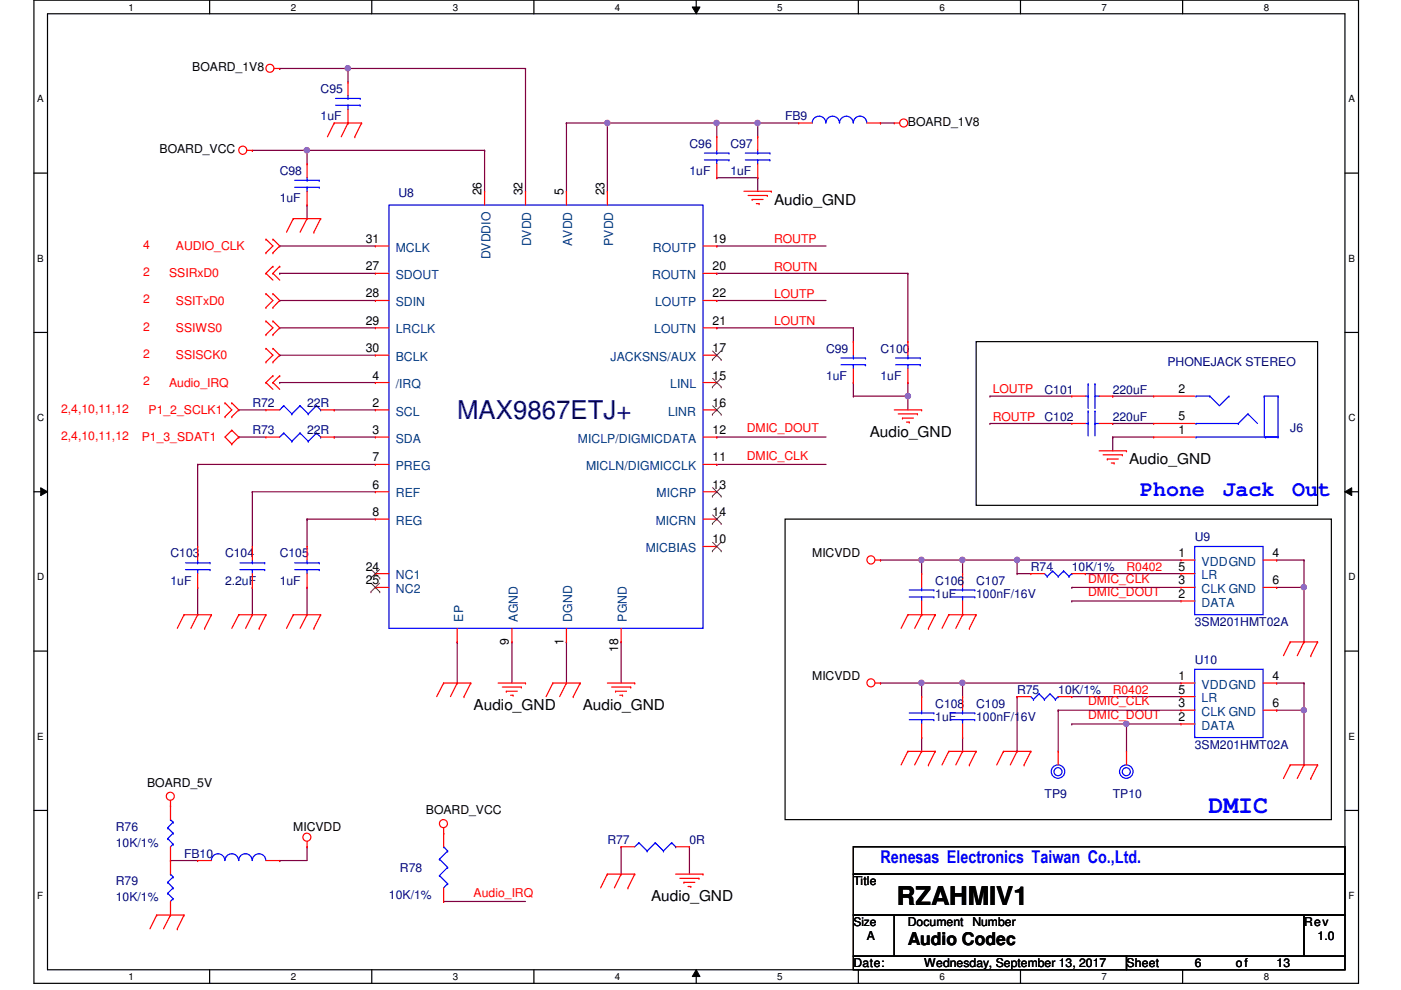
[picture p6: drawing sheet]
<svg xmlns="http://www.w3.org/2000/svg" width="297mm" height="210mm" viewBox="0 0 297 210" stroke-linecap="round" stroke-linejoin="round" font-family="sans-serif">
<path d="M7.2 0h280.8v208.5h-280.8zM10.1 2.9h275.1v202.7h-275.1z" fill="none" stroke="#000" stroke-width=".25"/>
<g fill="#fff">
<path d="M27.3 .3h1.1v2.4h-1.1z"/>
<path d="M27.3 205.9h1.1v2.3h-1.1z"/>
</g>
<path d="M44.4 0v2.9M44.4 205.6v2.9" fill="none" stroke="#000" stroke-width=".25"/>
<g fill="#fff">
<path d="M61.6 .3h1.2v2.4h-1.2z"/>
<path d="M61.6 205.9h1.2v2.3h-1.2z"/>
</g>
<path d="M78.8 0v2.9M78.8 205.6v2.9" fill="none" stroke="#000" stroke-width=".25"/>
<g fill="#fff">
<path d="M96 .3h1.2v2.4h-1.2z"/>
<path d="M96 205.9h1.2v2.3h-1.2z"/>
</g>
<path d="M113.2 0v2.9M113.2 205.6v2.9" fill="none" stroke="#000" stroke-width=".25"/>
<g fill="#fff">
<path d="M130.4 .3h1.1v2.4h-1.1z"/>
<path d="M130.4 205.9h1.1v2.3h-1.1z"/>
</g>
<path d="M147.6 0v2.9M147.6 205.6v2.9" fill="none" stroke="#000" stroke-width=".25"/>
<path d="M146.8 1.5h1.6l-.8 1.4zM147.6 205.6l.8 1.5h-1.6z" fill="#000"/>
<path d="M146.8 1.5h1.6l-.8 1.4zM147.6 205.6l.8 1.5h-1.6z" fill="none" stroke="#000" stroke-width=".21"/>
<g fill="#fff">
<path d="M164.8 .3h1.1v2.4h-1.1z"/>
<path d="M164.8 205.9h1.1v2.3h-1.1z"/>
</g>
<path d="M182 0v2.9M182 205.6v2.9" fill="none" stroke="#000" stroke-width=".25"/>
<g fill="#fff">
<path d="M199.2 .3h1.1v2.4h-1.1z"/>
<path d="M199.2 205.9h1.1v2.3h-1.1z"/>
</g>
<path d="M216.4 0v2.9M216.4 205.6v2.9" fill="none" stroke="#000" stroke-width=".25"/>
<g fill="#fff">
<path d="M233.5 .3h1.2v2.4h-1.2z"/>
<path d="M233.5 205.9h1.2v2.3h-1.2z"/>
</g>
<path d="M250.7 0v2.9M250.7 205.6v2.9" fill="none" stroke="#000" stroke-width=".25"/>
<g fill="#fff">
<path d="M267.9 .3h1.2v2.4h-1.2z"/>
<path d="M267.9 205.9h1.2v2.3h-1.2z"/>
<path d="M7.9 19.8h1.4v2.3h-1.4z"/>
<path d="M285.9 19.8h1.3v2.3h-1.3z"/>
<path d="M7.9 53.6h1.4v2.3h-1.4z"/>
<path d="M285.9 53.6h1.3v2.3h-1.3z"/>
</g>
<path d="M7.2 36.7h2.9M285.2 36.7h2.8" fill="none" stroke="#000" stroke-width=".25"/>
<g fill="#fff">
<path d="M7.9 87.4h1.5v2.3h-1.5z"/>
<path d="M285.9 87.4h1.5v2.3h-1.5z"/>
</g>
<path d="M7.2 70.5h2.9M285.2 70.5h2.8" fill="none" stroke="#000" stroke-width=".25"/>
<g fill="#fff">
<path d="M7.9 121.2h1.5v2.3h-1.5z"/>
<path d="M285.9 121.2h1.5v2.3h-1.5z"/>
</g>
<path d="M7.2 104.3h2.9M285.2 104.3h2.8" fill="none" stroke="#000" stroke-width=".25"/>
<path d="M8.6 103.4l1.5 .9-1.5 .8zM285.2 104.3l1.4-.9v1.7z" fill="#000"/>
<path d="M8.6 103.4l1.5 .9-1.5 .8zM285.2 104.3l1.4-.9v1.7z" fill="none" stroke="#000" stroke-width=".21"/>
<g fill="#fff">
<path d="M7.9 154.9h1.4v2.4h-1.4z"/>
<path d="M285.9 154.9h1.3v2.4h-1.3z"/>
</g>
<path d="M7.2 138h2.9M285.2 138h2.8" fill="none" stroke="#000" stroke-width=".25"/>
<g fill="#fff">
<path d="M7.9 188.7h1.2v2.4h-1.2z"/>
<path d="M285.9 188.7h1.2v2.4h-1.2z"/>
</g>
<path d="M207 72.4h72.4v34.7h-72.4zM166.5 110.1h115.8v63.7h-115.8zM7.2 171.8h2.9M285.2 171.8h2.8" fill="none" stroke="#000" stroke-width=".25"/>
<path d="M65.1 31.9h.1M65.1 31.9v2.9M65.1 31.9h37.6M102.7 31.9h.1M65.1 43.5h.1M65.1 43.5v2.9" fill="none" stroke="#800040" stroke-width=".25"/>
<circle cx="65" cy="31.9" r=".56" fill="#f0f"/>
<circle cx="65" cy="31.9" r=".56" fill="none" stroke="#f0f" stroke-width=".25"/>
<path d="M152 26.1h.1M152 26.1h17.3M160.7 26.1h.1M160.7 26.1v2.9" fill="none" stroke="#800040" stroke-width=".25"/>
<circle cx="160.6" cy="26.1" r=".56" fill="#f0f"/>
<circle cx="160.6" cy="26.1" r=".56" fill="none" stroke="#f0f" stroke-width=".25"/>
<g fill="none" stroke="#800040" stroke-width=".25">
<path d="M120.1 26.1h.1M120.1 26.1v14.5M120.1 26.1h31.9M128.8 26.1h.1M128.8 26.1v14.5M152 26.1h.1M152 26.1v2.9M59.3 52.2h.1M59.3 58h.1M59.3 52.2h20.3M59.3 58h20.3M59.3 63.7h.1"/>
<path d="M59.3 69.5h.1M59.3 75.3h.1M59.3 63.7h20.3M59.3 69.5h20.3M59.3 75.3h20.3M41.9 98.5h.1M41.9 98.5v17.4M41.9 98.5h37.7M50.6 92.7h.1M50.6 86.9h.1M50.6 92.7h5.8M50.6 86.9h5.8"/>
<path d="M59.3 81.1h.1M59.3 81.1h20.3M70.9 86.9h.1M70.9 92.7h.1M70.9 92.7h8.7M70.9 86.9h8.7M53.5 104.3h.1M53.5 104.3v11.6M53.5 104.3h26.1M65.1 110.1h.1M65.1 110.1h14.5M65.1 110.1v5.8"/>
<path d="M41.9 124.5h.1M41.9 124.5v5.8M53.5 124.5h.1M53.5 124.5v5.8M65.1 124.5h.1M65.1 124.5v5.8M94.1 191.1h.1M94.1 191.1h17.3"/>
</g>
<circle cx="151.9" cy="26.1" r=".56" fill="#f0f"/>
<circle cx="151.9" cy="26.1" r=".56" fill="none" stroke="#f0f" stroke-width=".25"/>
<circle cx="128.8" cy="26.1" r=".56" fill="#f0f"/>
<circle cx="128.8" cy="26.1" r=".56" fill="none" stroke="#f0f" stroke-width=".25"/>
<path d="M73.8 14.5h.1M73.8 14.5h37.6M53.5 31.9h.1M53.5 31.9h11.6M102.7 31.9h.1M102.7 31.9v8.7M152 37.7h.1M152 37.7h8.7M160.7 37.7h.1M160.7 37.7v2.9M186.7 26.1h.1M186.7 26.1h2.9" fill="none" stroke="#800040" stroke-width=".25"/>
<circle cx="73.7" cy="14.5" r=".56" fill="#f0f"/>
<circle cx="73.7" cy="14.5" r=".56" fill="none" stroke="#f0f" stroke-width=".25"/>
<path d="M73.8 14.5h.1M73.8 14.5v2.9M111.4 14.5h.1M111.4 14.5v26.1M195.4 118.7h.1M195.4 118.7h8.7" fill="none" stroke="#800040" stroke-width=".25"/>
<circle cx="195.4" cy="118.7" r=".56" fill="#f0f"/>
<circle cx="195.4" cy="118.7" r=".56" fill="none" stroke="#f0f" stroke-width=".25"/>
<path d="M204.1 118.7h.1M204.1 118.7h11.5M215.6 118.7h.1M215.6 118.7v2.9M215.6 147.7h.1M215.6 147.7v11.6M238.8 153.5h.1M238.8 153.5v5.8" fill="none" stroke="#800040" stroke-width=".25"/>
<circle cx="238.8" cy="153.5" r=".56" fill="#f0f"/>
<circle cx="238.8" cy="153.5" r=".56" fill="none" stroke="#f0f" stroke-width=".25"/>
<g fill="none" stroke="#800040" stroke-width=".25">
<path d="M186.7 144.8h.1M186.7 144.8h17.4M195.4 144.8h.1M195.4 144.8v2.9M224.4 150.6h.1M224.4 150.6v8.7M224.4 150.6h26M227.2 147.7h.1M227.2 153.5h.1M227.2 147.7h23.2M227.2 153.5h11.6M276.5 144.8h.1"/>
<path d="M276.5 144.8v5.8"/>
</g>
<circle cx="195.4" cy="144.8" r=".56" fill="#f0f"/>
<circle cx="195.4" cy="144.8" r=".56" fill="none" stroke="#f0f" stroke-width=".25"/>
<path d="M204.1 144.8h.1M204.1 156.4h.1M204.1 144.8v2.9M204.1 156.4v2.9M204.1 144.8h46.3" fill="none" stroke="#800040" stroke-width=".25"/>
<circle cx="204" cy="144.8" r=".56" fill="#f0f"/>
<circle cx="204" cy="144.8" r=".56" fill="none" stroke="#f0f" stroke-width=".25"/>
<path d="M227.2 127.4h.1M227.2 127.4h23.2M276.5 124.5h.1M276.5 124.5v11.6M238.8 153.5h.1M238.8 153.5h11.6" fill="none" stroke="#800040" stroke-width=".25"/>
<circle cx="276.4" cy="124.5" r=".56" fill="#f0f"/>
<circle cx="276.4" cy="124.5" r=".56" fill="none" stroke="#f0f" stroke-width=".25"/>
<path d="M195.4 118.7h.1M195.4 118.7v2.9M204.1 118.7h.1M204.1 118.7v2.9M215.6 121.6h.1M215.6 121.6h3M227.2 124.5h.1M227.2 124.5h23.2" fill="none" stroke="#800040" stroke-width=".25"/>
<circle cx="204" cy="118.7" r=".56" fill="#f0f"/>
<circle cx="204" cy="118.7" r=".56" fill="none" stroke="#f0f" stroke-width=".25"/>
<path d="M215.6 118.7h.1M215.6 118.7h34.8" fill="none" stroke="#800040" stroke-width=".25"/>
<circle cx="215.6" cy="118.7" r=".56" fill="#f0f"/>
<circle cx="215.6" cy="118.7" r=".56" fill="none" stroke="#f0f" stroke-width=".25"/>
<path d="M270.7 118.7h.1M270.7 118.7h5.8M276.5 118.7h.1M276.5 118.7v5.8h-5.8M230.1 121.6h.1M230.1 121.6h20.3M270.7 124.5h.1M270.7 150.6h.1M270.7 150.6h5.8M276.5 150.6h.1M276.5 150.6v11.6" fill="none" stroke="#800040" stroke-width=".25"/>
<circle cx="276.4" cy="150.6" r=".56" fill="#f0f"/>
<circle cx="276.4" cy="150.6" r=".56" fill="none" stroke="#f0f" stroke-width=".25"/>
<g fill="none" stroke="#800040" stroke-width=".25">
<path d="M152 52.2h.1M152 58h.1M152 52.2h23.1M152 58h40.5M192.5 58h.1M192.5 58v14.4M152 63.7h.1M152 69.5h.1M152 63.7h23.1M152 69.5h28.9M180.9 69.5h.1M180.9 69.5v2.9"/>
<path d="M180.9 81.1h.1M180.9 84h.1M180.9 84h11.6M180.9 81.1v2.9M192.5 84h.1M192.5 84v2.9M235.9 84h.1M235.9 89.8h.1M235.9 84h8.7M235.9 89.8h8.7M96.9 136.1h.1M96.9 136.1v8.7"/>
<path d="M108.5 136.1h.1M108.5 136.1v8.7M120.1 136.1h.1M120.1 136.1v8.7M131.7 136.1h.1M131.7 136.1v8.7M270.7 144.8h.1M270.7 144.8h5.8M65.1 179.5h.1M65.1 179.5v3h-5.8M36.1 182.5h.1M36.1 182.5h5.8"/>
<path d="M59.3 182.5h.1"/>
</g>
<circle cx="192.5" cy="84" r=".56" fill="#f0f"/>
<circle cx="192.5" cy="84" r=".56" fill="none" stroke="#f0f" stroke-width=".25"/>
<g fill="none" stroke="#800040" stroke-width=".25">
<path d="M59.3 14.5h.1M59.3 14.5h14.5M152 92.7h.1M152 98.5h.1M152 92.7h23.1M152 98.5h23.1M192.5 81.1h.1M192.5 81.1v2.9M209.9 84h.1M209.9 89.8h.1M209.9 84h17.3M209.9 89.8h17.3"/>
<path d="M235.9 92.7h.1M235.9 92.7h8.7M235.9 92.7v2.9M186.7 118.7h.1M186.7 118.7h8.7M195.4 156.4h.1M195.4 156.4v2.9M131.7 179.5h.1M131.7 179.5v5.8M146.2 179.5h.1M146.2 179.5v5.8"/>
</g>
<g fill="none" stroke="#f00" stroke-width=".25">
<path d="M58.1 14.5h1.2M59.3 14.5h.1M73.8 17.4h.1M73.8 17.4v2.9M52.4 31.9h1.1M53.5 31.9h.1M65.1 34.8h.1M65.1 34.8v2.9M70.9 26.1h.1M70.9 26.1l-1.5 2.9M70.9 26.1h5.8M73.8 26.1h.1"/>
<path d="M73.8 26.1l-1.5 2.9M73.8 23.2v2.9M75.2 29h.1M76.7 26.1h.1M76.7 26.1l-1.5 2.9M152 29h.1M152 37.7h.1M152 29v2.9M152 34.8v2.9M160.7 29h.1M160.7 37.7h.1M160.7 29v2.9"/>
<path d="M160.7 34.8v2.9M169.3 26.1h.1M169.3 26.1h2.9M183.8 26.1h2.9M186.7 26.1h.1M189.6 26.1h.1M189.6 26.1h1.2M56.4 53.6h.1M56.4 50.7h.1M56.4 58h.1M56.4 50.7l1.5 1.5-1.5 1.4M56.4 58l1.5 1.4"/>
<path d="M57.9 50.7h.1M57.9 53.6h.1M57.9 58h.1M57.9 56.5h.1M57.9 50.7l1.4 1.5-1.4 1.4M57.9 58l1.4 1.4M57.9 56.5l-1.5 1.5M59.3 56.5h.1M59.3 56.5l-1.4 1.5M62.2 46.4h.1M62.2 46.4l-1.5 2.8M62.2 46.4h5.8"/>
<path d="M65.1 46.4h.1M65.1 43.5h.1M65.1 46.4l-1.5 2.8M65.1 40.6v2.9M66.5 49.2h.1M68 46.4h.1M68 46.4l-1.5 2.8M79.6 58h.1M79.6 52.2h.1M79.6 52.2h2.9M79.6 58h2.9M102.7 40.6h.1"/>
<path d="M102.7 40.6v2.9M111.4 40.6h.1M111.4 40.6v2.9M120.1 40.6h.1M120.1 40.6v2.9M128.8 40.6h.1M128.8 40.6v2.9M149.1 52.2h2.9M149.1 58h2.9M152 52.2h.1M152 58h.1M157.7 40.6h5.8"/>
<path d="M158.6 41.4h4.1M159.5 42.3h.1M159.5 42.3h2.3M160.4 43.2h.5M160.9 43.2h.1M162.7 41.4h.1M163.5 40.6h.1M56.4 65.2h.1M56.4 62.3h.1M56.4 71h.1M56.4 68.1h.1M56.4 76.8h.1"/>
<path d="M56.4 73.9h.1M56.4 62.3l1.5 1.4-1.5 1.5M56.4 68.1l1.5 1.4-1.5 1.5M56.4 73.9l1.5 1.4-1.5 1.5M57.9 62.3h.1M57.9 65.2h.1M57.9 68.1h.1M57.9 71h.1M57.9 73.9h.1M57.9 76.8h.1M57.9 79.7h.1M57.9 62.3l1.4 1.4-1.4 1.5"/>
<path d="M57.9 68.1l1.4 1.4-1.4 1.5M57.9 73.9l1.4 1.4-1.4 1.5M57.9 79.7l-1.5 1.4M59.3 79.7h.1M59.3 79.7l-1.4 1.4M79.6 63.7h.1M79.6 69.5h.1M79.6 75.3h.1M79.6 75.3h2.9M79.6 69.5h2.9M79.6 63.7h2.9M149.1 75.3h2.9"/>
<path d="M149.1 69.5h2.9M149.1 63.7h2.9M152 75.3h.1M152 69.5h.1M152 63.7h.1M180.9 72.4h.1M180.9 72.4v2.9M180.9 78.2v2.9M192.5 72.4h.1M192.5 72.4v2.9M192.5 78.2v2.9M47.7 88.3h.1"/>
<path d="M47.7 85.4h.1M47.7 85.4l1.4 1.5-1.4 1.4M49.1 85.4h.1M49.1 88.3h.1M49.1 91.2h.1M49.1 94.1h.1M49.1 85.4l1.5 1.5-1.5 1.4M49.1 91.2l-1.4 1.5 1.4 1.4M49.1 91.2l1.5 1.5M50.6 92.7h.1M50.6 92.7l-1.5 1.4M56.4 81.1h.1"/>
<path d="M56.4 86.9h.1M56.4 92.7h.1M56.4 86.9h2.9M56.4 81.1l1.5 1.4M56.4 92.7h2.9M57.9 81.1h.1M57.9 81.1l1.4 1.4M68 86.9h2.9M68 92.7h2.9M70.9 86.9h.1M70.9 92.7h.1M79.6 86.9h.1"/>
<path d="M79.6 92.7h.1M79.6 81.1h.1M79.6 98.5h.1M79.6 86.9h2.9M79.6 92.7h2.9M79.6 81.1h2.9M79.6 98.5h2.9M149.1 86.9h2.9M149.1 92.7h2.9M149.1 81.1h2.9M149.1 98.5h2.9M152 98.5h.1"/>
<path d="M152 92.7h.1M152 81.1h.1M152 86.9h.1M180.9 81.1h.1M189.6 86.9h5.8M190.5 87.8h4M191.3 88.6h.1M191.3 88.6h2.4M192.2 89.5h.6M192.5 81.1h.1M192.8 89.5h.1M194.5 87.8h.1"/>
<path d="M195.4 86.9h.1M227.2 89.8h.1M227.2 84h.1M227.2 89.8h2.9M227.2 84h2.9M233 95.6h5.8M233 89.8h2.9M233 84h2.9M233.9 96.4h4.1M234.8 97.3h.1M234.8 97.3h2.3M235.6 98.2h.6"/>
<path d="M235.9 89.8h.1M235.9 84h.1M236.2 98.2h.1M238 96.4h.1M238.8 95.6h.1M244.6 89.8h.1M244.6 84h.1M244.6 92.7h.1M244.6 92.7h8.7M244.6 89.8h8.7M244.6 84h8.7M41.9 115.9h.1"/>
<path d="M41.9 115.9v2.8M53.5 115.9h.1M53.5 115.9v2.8M65.1 115.9h.1M65.1 115.9v2.8M79.6 104.3h.1M79.6 110.1h.1M79.6 104.3h2.9M79.6 110.1h2.9M149.1 104.3h2.9M149.1 110.1h2.9M149.1 115.9h2.9"/>
<path d="M152 115.9h.1M152 104.3h.1M152 110.1h.1M185.5 118.7h1.2M186.7 118.7h.1M250.4 118.7h.1M250.4 118.7h2.9M267.8 118.7h2.9M270.7 118.7h.1M39 130.3h.1M39 130.3l-1.4 2.9M39 130.3h5.8"/>
<path d="M41.9 130.3h.1M41.9 124.5h.1M41.9 130.3l-1.4 2.9M41.9 121.6v2.9M43.4 133.2h.1M44.8 130.3h.1M44.8 130.3l-1.4 2.9M50.6 130.3h.1M50.6 130.3h5.8M50.6 130.3l-1.5 2.9M53.5 130.3h.1M53.5 124.5h.1"/>
<path d="M53.5 130.3l-1.4 2.9M53.5 121.6v2.9M54.9 133.2h.1M56.4 130.3h.1M56.4 130.3l-1.5 2.9M62.2 130.3h.1M62.2 130.3h5.8M62.2 130.3l-1.5 2.9M65.1 130.3h.1M65.1 124.5h.1M65.1 130.3l-1.5 2.9M65.1 121.6v2.9"/>
<path d="M66.5 133.2h.1M68 130.3h.1M68 130.3l-1.5 2.9M79.6 121.6h.1M79.6 124.5h.1M79.6 121.6h2.9M79.6 124.5h2.9M96.9 136.1h.1M96.9 133.2v2.9M108.5 136.1h.1M108.5 133.2v2.9M120.1 136.1h.1"/>
<path d="M120.1 133.2v2.9M131.7 136.1h.1M131.7 133.2v2.9M192.5 130.3h.1M192.5 130.3h5.8M192.5 130.3l-1.5 2.9M195.4 130.3h.1M195.4 121.6h.1M195.4 130.3l-1.5 2.9M195.4 121.6v2.9M195.4 127.4v2.9M196.8 133.2h.1"/>
<path d="M198.3 130.3h.1M198.3 130.3l-1.5 2.9M201.2 130.3h.1M201.2 130.3h5.8M201.2 130.3l-1.5 2.9M204.1 130.3h.1M204.1 121.6h.1M204.1 130.3l-1.5 2.9M204.1 121.6v2.9M204.1 127.4v2.9M205.5 133.2h.1M207 130.3h.1"/>
<path d="M207 130.3l-1.5 2.9M218.6 121.6h.1M218.6 121.6h2.8M227.2 121.6h2.9M230.1 121.6h.1M250.4 127.4h.1M250.4 124.5h.1M250.4 121.6h.1M250.4 121.6h2.9M250.4 124.5h2.9M250.4 127.4h2.9M267.8 124.5h2.9"/>
<path d="M270.7 124.5h.1M273.6 136.1h.1M273.6 136.1l-1.5 2.9M273.6 136.1h5.8M276.5 136.1h.1M276.5 136.1l-1.5 2.9M277.9 139h.1M279.4 136.1h.1M279.4 136.1l-1.5 2.9M94.1 144.8h.1M94.1 144.8h5.7M94.1 144.8l-1.5 2.9"/>
<path d="M96.9 144.8h.1M96.9 144.8l-1.4 2.9M98.4 147.7h.1M99.8 144.8h.1M99.8 144.8l-1.4 2.9M105.6 144.8h5.8M106.5 145.7h4M107.4 146.6h.1M107.4 146.6h2.3M108.2 147.4h.6M108.8 147.4h.1M110.5 145.7h.1"/>
<path d="M111.4 144.8h.1M117.2 144.8h.1M117.2 144.8h5.8M117.2 144.8l-1.4 2.9M120.1 144.8h.1M120.1 144.8l-1.4 2.9M121.5 147.7h.1M123 144.8h.1M123 144.8l-1.5 2.9M128.8 144.8h5.8M129.7 145.7h4M130.5 146.6h.1"/>
<path d="M130.5 146.6h2.3M131.4 147.4h.6M132 147.4h.1M133.7 145.7h.1M134.6 144.8h.1M185.5 144.8h1.2M186.7 144.8h.1M192.5 159.3h.1M192.5 159.3h5.8M192.5 159.3l-1.5 2.9M195.4 159.3h.1M195.4 147.7h.1"/>
<path d="M195.4 156.4h.1M195.4 159.3l-1.5 2.9M195.4 147.7v2.9M195.4 153.5v2.9M198.3 159.3h.1M198.3 159.3l-1.5 2.9M201.2 159.3h.1M201.2 159.3h5.8M201.2 159.3l-1.5 2.9M204.1 159.3h.1M204.1 147.7h.1M204.1 156.4h.1"/>
<path d="M204.1 159.3l-1.5 2.9M204.1 147.7v2.9M204.1 153.5v2.9M207 159.3h.1M207 159.3l-1.5 2.9M212.8 159.3h.1M212.8 159.3l-1.5 2.9M212.8 159.3h5.8M215.6 159.3h.1M215.6 147.7h.1M215.6 159.3l-1.4 2.9M215.6 147.7h3"/>
<path d="M218.6 159.3h.1M218.6 159.3l-1.5 2.9M224.4 159.3h.1M224.4 159.3v2.9M224.4 147.7h2.8M227.2 147.7h.1M238.8 159.3h.1M238.8 159.3v2.9M250.4 144.8h.1M250.4 153.5h.1M250.4 150.6h.1M250.4 147.7h.1"/>
<path d="M250.4 144.8h2.9M250.4 147.7h2.9M250.4 153.5h2.9M250.4 150.6h2.9M267.8 144.8h2.9M267.8 150.6h2.9M270.7 144.8h.1M270.7 150.6h.1M36.1 170.9h.1M36.1 169.7v4.1M36.1 179.5v5.8M65.1 179.5h.1"/>
<path d="M65.1 178.4v1.1M94.1 176.7h.1M94.1 175.5v4M131.7 179.5h.1M131.7 179.5h2.9M143.3 179.5h2.9M146.2 179.5h.1M196.8 162.2h.1M205.5 162.2h.1M217.1 162.2h.1M273.6 162.2h.1M273.6 162.2l-1.5 2.9"/>
<path d="M273.6 162.2h5.8M276.5 162.2h.1M276.5 162.2l-1.5 2.9M277.9 165.1h.1M279.4 162.2h.1M279.4 162.2l-1.5 2.9M33.2 194h.1M33.2 194l-1.4 2.9M33.2 194h5.8M36.1 194h.1M36.1 182.5h.1M36.1 191.1v2.9"/>
<path d="M36.1 194l-1.4 2.9M37.6 196.9h.1M39 194h.1M39 194l-1.4 2.9M41.9 182.5h.1M41.9 182.5h2.9M56.4 182.5h2.9M59.3 182.5h.1M94.1 191.1h.1M94.1 188.3v2.8M128.8 185.3h.1M128.8 185.3h5.8"/>
<path d="M128.8 185.3l-1.5 3M131.7 185.3h.1M131.7 185.3l-1.4 3M133.1 188.3h.1M134.6 185.3h.1M134.6 185.3l-1.5 3M143.3 185.3h5.8M144.1 186.2h4.1M145 187.1h.1M145 187.1h2.3M145.9 188h.6M146.5 188h.1"/>
<path d="M148.2 186.2h.1M149.1 185.3h.1"/>
<circle cx="57.2" cy="14.5" r=".85"/>
<circle cx="51.5" cy="31.8" r=".86"/>
<circle cx="191.6" cy="26.1" r=".85"/>
<circle cx="184.6" cy="118.7" r=".86"/>
<circle cx="184.6" cy="144.8" r=".85"/>
<circle cx="36.1" cy="168.8" r=".85"/>
<circle cx="65.1" cy="177.5" r=".85"/>
<circle cx="94" cy="174.6" r=".85"/>
</g>
<path d="M180.9 179.5h104.3v5.8h-104.3zM180.9 185.3h104.3v8.7h-104.3zM180.9 194h8.7v8.7h-8.7zM189.6 194h86.9v8.7h-86.9zM276.5 194h8.7v8.7h-8.7zM180.9 202.7h57.9v2.9h-57.9zM238.8 202.7h46.4v2.9h-46.4z" fill="none" stroke="#000" stroke-width=".25"/>
<g fill="none" stroke="#00f" stroke-width=".25">
<path d="M62.5 39.7h5.2M62.5 38.2h5.2M65.1 38.2h.1M65.1 39.7h.1M65.1 37.7v.5M65.1 39.7v.9M67.7 39.7h.1M67.7 38.2h.1M71.2 22.3h5.2M71.2 20.9h5.2M73.8 20.9h.1M73.8 22.3h.1"/>
<path d="M73.8 20.3v.6M73.8 22.3v.9M76.4 22.3h.1M76.4 20.9h.1M149.3 33.9h5.3M149.3 32.5h5.3M152 32.5h.1M152 33.9h.1M152 31.9v.6M152 33.9v.9M154.6 33.9h.1M154.6 32.5h.1"/>
<path d="M158 33.9h5.2M158 32.5h5.2M160.7 32.5h.1M160.7 33.9h.1M160.7 31.9v.6M160.7 33.9v.9M163.2 33.9h.1M163.2 32.5h.1M172.2 26.1a1.44 1.44 0 0 1 1.4-1.5 1.44 1.44 0 0 1 1.5 1.5M175.1 26.1a1.42 1.42 0 0 1 1.4-1.5 1.42 1.42 0 0 1 1.5 1.5 1.46 1.46 0 0 1 1.4-1.5 1.46 1.46 0 0 1 1.5 1.5 1.44 1.44 0 0 1 1.4-1.5 1.44 1.44 0 0 1 1.5 1.5M82.5 43.5h66.6v89.7h-66.6zM178.3 77.3h5.2"/>
<path d="M178.3 75.9h5.2M180.9 75.9h.1M180.9 77.3h.1M180.9 75.3v.6M180.9 77.3v.9M183.5 77.3h.1M183.5 75.9h.1M189.9 77.3h5.2M189.9 75.9h5.2M192.5 75.9h.1M192.5 77.3h.1M192.5 75.3v.6"/>
<path d="M192.5 77.3v.9M195.1 77.3h.1M195.1 75.9h.1M60.2 86h.1M60.2 91.8h.1M60.2 86l-.9 .9M60.2 86l1.7 1.8M60.2 91.8l-.9 .9M60.2 91.8l1.7 1.8M61.9 87.8h.1M61.9 93.6h.1M63.6 86h.1"/>
<path d="M63.6 91.8h.1M63.6 86l-1.7 1.8M63.6 86l1.8 1.8M63.6 91.8l-1.7 1.8M63.6 91.8l1.8 1.8M65.4 87.8h.1M65.4 93.6h.1M67.1 86h.1M67.1 91.8h.1M67.1 86l-1.7 1.8M67.1 86l.9 .9M67.1 91.8l-1.7 1.8"/>
<path d="M67.1 91.8l.9 .9M68 86.9h.1M68 92.7h.1M230.1 89.8h.6M230.1 84h.6M230.7 89.8h.1M230.7 87.2h.1M230.7 84h.1M230.7 81.4h.1M230.7 81.4v5.2M230.7 87.2v5.2M232.2 87.2h.1"/>
<path d="M232.2 89.8h.1M232.2 81.4h.1M232.2 84h.1M232.2 89.8h.8M232.2 81.4v5.2M232.2 87.2v5.2M232.2 84h.8M253.6 92.7h.1M253.6 89.8h.1M253.6 84h.1M253.6 89.8h8.9M253.6 92.7h17.4"/>
<path d="M253.6 84h2.9M256.5 84h.1M256.5 84l2 2 2.1-2M260.6 84h.1M262.5 89.8h.1M264.6 87.8h.1M264.6 87.8l2 2M264.6 87.8l-2.1 2M268.1 84h.1M268.1 84v8.7M268.1 84h2.9M268.3 92.7h.1"/>
<path d="M271 92.7h.1M271 84h.1M271 84v8.7M39.3 119.3h5.2M41.9 119.3h.1M41.9 118.7v.6M44.5 119.3h.1M50.9 119.3h5.2M53.5 119.3h.1M53.5 118.7v.6M56.1 119.3h.1M62.5 119.3h5.2"/>
<path d="M65.1 119.3h.1M65.1 118.7v.6M67.7 119.3h.1M253.3 115.9h14.5v14.4h-14.5zM39.3 120.8h5.2M41.9 120.8h.1M41.9 120.8v.8M44.5 120.8h.1M50.9 120.8h5.2M53.5 120.8h.1M53.5 120.8v.8M56.1 120.8h.1"/>
<path d="M62.5 120.8h5.2M65.1 120.8h.1M65.1 120.8v.8M67.7 120.8h.1M192.8 126.6h5.2M192.8 125.1h5.2M195.4 125.1h.1M195.4 126.6h.1M195.4 124.5v.6M195.4 126.6v.8M198 126.6h.1M198 125.1h.1"/>
<path d="M201.5 126.6h5.2M201.5 125.1h5.2M204.1 125.1h.1M204.1 126.6h.1M204.1 124.5v.6M204.1 126.6v.8M206.7 126.6h.1M206.7 125.1h.1M221.4 121.6l.6 .6M222 122.2h.1M223.2 121.1h.1M223.2 121.1l-1.2 1.1"/>
<path d="M223.2 121.1l1.2 1.1M224.4 122.2h.1M225.5 121.1h.1M225.5 121.1l-1.1 1.1M225.5 121.1l1.1 1.1M226.6 122.2h.1M227.2 121.6h.1M227.2 121.6l-.6 .6M192.8 152.6h5.2M192.8 151.2h5.2M195.4 151.2h.1M195.4 152.6h.1"/>
<path d="M195.4 150.6v.6M195.4 152.6v.9M198 152.6h.1M198 151.2h.1M201.5 152.6h5.2M201.5 151.2h5.2M204.1 151.2h.1M204.1 152.6h.1M204.1 150.6v.6M204.1 152.6v.9M206.7 152.6h.1M206.7 151.2h.1"/>
<path d="M218.6 147.7l.5 .6M219.1 148.3h.1M220.3 147.1h.1M220.3 147.1l-1.2 1.2M220.3 147.1l1.1 1.2M221.4 148.3h.1M222.6 147.1h.1M222.6 147.1l-1.2 1.2M222.6 147.1l1.2 1.2M223.8 148.3h.1M224.4 147.7h.1M224.4 147.7l-.6 .6"/>
<path d="M253.3 141.9h14.5v14.5h-14.5zM35.6 177.8h.1M35.6 175.5h.1M35.6 177.8l1.1 1.2M35.6 175.5l1.1 1.2M36.1 173.8h.1M36.1 173.8l.6 .5M36.7 179h.1M36.7 176.7h.1M36.7 174.3h.1M36.7 179l-.6 .5M36.7 176.7l-1.1 1.1"/>
<path d="M36.7 174.3l-1.1 1.2M94.1 179.5h.1M94.1 179.5l.8 .9M135.5 178.7h.1M135.5 178.7l-.9 .8M135.5 178.7l1.7 1.7M138.9 178.7h.1M138.9 178.7l-1.7 1.7M138.9 178.7l1.8 1.7M142.4 178.7h.1M142.4 178.7l-1.7 1.7M142.4 178.7l.9 .8"/>
<path d="M143.3 179.5h.1M35.6 189.4h.1M35.6 187.1h.1M35.6 189.4l1.1 1.1M35.6 187.1l1.1 1.2M36.1 185.3h.1M36.1 185.3l.6 .6M36.7 190.5h.1M36.7 188.3h.1M36.7 185.9h.1M36.7 190.5l-.6 .6M36.7 188.3l-1.1 1.1"/>
<path d="M36.7 185.9l-1.1 1.2M44.8 182.5a1.42 1.42 0 0 1 1.4-1.5 1.42 1.42 0 0 1 1.5 1.5M47.7 182.5a1.44 1.44 0 0 1 1.4-1.5 1.44 1.44 0 0 1 1.5 1.5M50.6 182.5a1.42 1.42 0 0 1 1.4-1.5 1.42 1.42 0 0 1 1.5 1.5 1.44 1.44 0 0 1 1.4-1.5 1.44 1.44 0 0 1 1.4 1.5M93.2 185.6h.1M93.2 182.2h.1M93.2 185.6l1.7 1.8M93.2 182.2l1.7 1.7M94.9 187.4h.1M94.9 183.9h.1M94.9 180.4h.1M94.9 187.4l-.8 .9"/>
<path d="M94.9 183.9l-1.7 1.7M94.9 180.4l-1.7 1.8M137.2 180.4h.1M140.7 180.4h.1"/>
<circle cx="224.3" cy="163.6" r=".85"/>
<circle cx="224.3" cy="163.6" r="1.43"/>
<circle cx="238.8" cy="163.6" r=".85"/>
<circle cx="238.8" cy="163.6" r="1.43"/>
</g>
<g fill="none" stroke="#804000" stroke-width=".21">
<path d="M151 76.2h.1M151.1 74.4l1.8 1.8M152.9 74.4l-1.9 1.8M152.9 76.2h.1M151 82h.1M151 87.8h.1M151.1 80.2l1.8 1.8M151.1 86l1.8 1.8M152.9 80.2l-1.9 1.8M152.9 86l-1.9 1.8M152.9 82h.1M152.9 87.8h.1"/>
<path d="M151 116.8h.1M151 105.2h.1M151 111h.1M151.1 115l1.8 1.8M151.1 103.4l1.8 1.8M151.1 109.2l1.8 1.8M152.9 115l-1.9 1.8M152.9 103.4l-1.9 1.8M152.9 109.2l-1.9 1.8M152.9 116.8h.1M152.9 105.2h.1M152.9 111h.1"/>
<path d="M78.7 122.6h.1M78.7 125.5h.1M78.7 120.7l1.8 1.9M78.7 123.7l1.8 1.8M80.5 120.7l-1.8 1.9M80.5 123.7l-1.8 1.8M80.5 122.6h.1M80.5 125.5h.1"/>
</g>
<circle cx="65" cy="31.9" r=".56" fill="#f0f"/>
<circle cx="65" cy="31.9" r=".56" fill="none" stroke="#f0f" stroke-width=".25"/>
<circle cx="160.6" cy="26.1" r=".56" fill="#f0f"/>
<circle cx="160.6" cy="26.1" r=".56" fill="none" stroke="#f0f" stroke-width=".25"/>
<circle cx="151.9" cy="26.1" r=".56" fill="#f0f"/>
<circle cx="151.9" cy="26.1" r=".56" fill="none" stroke="#f0f" stroke-width=".25"/>
<circle cx="128.8" cy="26.1" r=".56" fill="#f0f"/>
<circle cx="128.8" cy="26.1" r=".56" fill="none" stroke="#f0f" stroke-width=".25"/>
<circle cx="73.7" cy="14.5" r=".56" fill="#f0f"/>
<circle cx="73.7" cy="14.5" r=".56" fill="none" stroke="#f0f" stroke-width=".25"/>
<circle cx="195.4" cy="118.7" r=".56" fill="#f0f"/>
<circle cx="195.4" cy="118.7" r=".56" fill="none" stroke="#f0f" stroke-width=".25"/>
<circle cx="238.8" cy="153.5" r=".56" fill="#f0f"/>
<circle cx="238.8" cy="153.5" r=".56" fill="none" stroke="#f0f" stroke-width=".25"/>
<circle cx="195.4" cy="144.8" r=".56" fill="#f0f"/>
<circle cx="195.4" cy="144.8" r=".56" fill="none" stroke="#f0f" stroke-width=".25"/>
<circle cx="204" cy="144.8" r=".56" fill="#f0f"/>
<circle cx="204" cy="144.8" r=".56" fill="none" stroke="#f0f" stroke-width=".25"/>
<circle cx="276.4" cy="124.5" r=".56" fill="#f0f"/>
<circle cx="276.4" cy="124.5" r=".56" fill="none" stroke="#f0f" stroke-width=".25"/>
<circle cx="204" cy="118.7" r=".56" fill="#f0f"/>
<circle cx="204" cy="118.7" r=".56" fill="none" stroke="#f0f" stroke-width=".25"/>
<circle cx="215.6" cy="118.7" r=".56" fill="#f0f"/>
<circle cx="215.6" cy="118.7" r=".56" fill="none" stroke="#f0f" stroke-width=".25"/>
<circle cx="276.4" cy="150.6" r=".56" fill="#f0f"/>
<circle cx="276.4" cy="150.6" r=".56" fill="none" stroke="#f0f" stroke-width=".25"/>
<circle cx="192.5" cy="84" r=".56" fill="#f0f"/>
<circle cx="192.5" cy="84" r=".56" fill="none" stroke="#f0f" stroke-width=".25"/>
<text font-size="5.5" fill="#000080" x="96.9" y="88.9">MAX9867ETJ+</text>
<text font-size="5.5" x="190.2" y="191.9">RZAHMIV1</text>
<text font-size="5.3" fill="#00f" x="256.2" y="172.4">DMIC</text>
<g font-size="4.6" fill="#00f">
<text x="241.7" y="105.2">Phone</text>
<text x="259.2" y="105.2">Jack</text>
<text x="274" y="105.2">Out</text>
</g>
<text font-size="3.7" fill="#00f" x="186.7" y="183">Renesas Electronics Taiwan Co.,Ltd.</text>
<text font-size="3.7" x="192.5" y="200.4">Audio Codec</text>
<g font-size="3.2">
<text x="164.1" y="43.4">Audio_GND</text>
<text x="184.4" y="92.6">Audio_GND</text>
<text x="239.4" y="98.4">Audio_GND</text>
<text x="100.4" y="150.5">Audio_GND</text>
<text x="123.6" y="150.5">Audio_GND</text>
<text x="138" y="191.1">Audio_GND</text>
</g>
<g font-size="2.6">
<text x="40.8" y="15.1">BOARD_1V8</text>
<text x="192.5" y="26.7">BOARD_1V8</text>
<text x="33.8" y="32.5">BOARD_VCC</text>
<text x="102.1" y="41.4" transform="rotate(-90 102.1 41.4)">26</text>
<text x="110.8" y="41.4" transform="rotate(-90 110.8 41.4)">32</text>
<text x="119.5" y="41.4" transform="rotate(-90 119.5 41.4)">5</text>
<text x="128.1" y="41.4" transform="rotate(-90 128.1 41.4)">23</text>
<text x="77.6" y="51.5">31</text>
<text x="151.1" y="51.5">19</text>
<text x="77.6" y="57.3">27</text>
<text x="151.1" y="57.3">20</text>
<text x="77.6" y="63.1">28</text>
<text x="151.1" y="63.1">22</text>
<text x="77.6" y="68.9">29</text>
<text x="151.1" y="68.9">21</text>
<text x="77.6" y="74.7">30</text>
<text x="151.1" y="74.7">17</text>
<text x="79" y="80.5">4</text>
<text x="151.1" y="80.5">15</text>
<text x="249.8" y="83.4">2</text>
<text x="79" y="86.3">2</text>
<text x="151.1" y="86.3">16</text>
<text x="249.8" y="89.2">5</text>
<text x="79" y="92">3</text>
<text x="151.1" y="92">12</text>
<text x="249.8" y="92">1</text>
<text x="79" y="97.8">7</text>
<text x="151.1" y="97.8">11</text>
<text x="79" y="103.6">6</text>
<text x="151.1" y="103.6">13</text>
<text x="79" y="109.4">8</text>
<text x="151.1" y="109.4">14</text>
<text x="151.1" y="115.2">10</text>
<text x="172.2" y="118.2">MICVDD</text>
<text x="249.8" y="118.1">1</text>
<text x="269.8" y="118.1">4</text>
<text x="77.6" y="121">24</text>
<text x="77.6" y="123.9">25</text>
<text x="249.8" y="123.9">3</text>
<text x="249.8" y="121">5</text>
<text x="269.8" y="123.9">6</text>
<text x="249.8" y="126.8">2</text>
<text x="107.9" y="136.7" transform="rotate(-90 107.9 136.7)">9</text>
<text x="119.5" y="136.7" transform="rotate(-90 119.5 136.7)">1</text>
<text x="131.1" y="138.1" transform="rotate(-90 131.1 138.1)">18</text>
<text x="172.2" y="144.2">MICVDD</text>
<text x="249.8" y="144.2">1</text>
<text x="249.8" y="149.9">3</text>
<text x="249.8" y="147.1">5</text>
<text x="269.8" y="144.2">4</text>
<text x="269.8" y="149.9">6</text>
<text x="249.8" y="152.9">2</text>
<text x="31.2" y="166.8">BOARD_5V</text>
<text x="90.3" y="172.6">BOARD_VCC</text>
<text x="62.2" y="176.1">MICVDD</text>
<text x="180.9" y="187.7">Title</text>
<text x="192.5" y="196.3">Document</text>
<text x="206.2" y="196.3">Number</text>
<text x="276.5" y="196.3">Rev</text>
<text x="183.8" y="199.3">A</text>
<text x="279.4" y="199.3">1.0</text>
<text x="180.9" y="205.1">Date:</text>
<text x="196" y="205.1">Wednesday, September 13, 2017</text>
<text x="238.8" y="205.1">Sheet</text>
<text x="253.3" y="205.1">6</text>
<text x="262" y="205.1">of</text>
<text x="270.7" y="205.1">13</text>
</g>
<g font-size="2.6" fill="#000080">
<text x="68" y="19.7">C95</text>
<text x="68" y="25.5">1uF</text>
<text x="166.5" y="25.5">FB9</text>
<text x="146.2" y="31.3">C96</text>
<text x="154.9" y="31.3">C97</text>
<text x="59.3" y="37.1">C98</text>
<text x="84.5" y="41.7">U8</text>
<text x="146.2" y="37.1">1uF</text>
<text x="154.9" y="37.1">1uF</text>
<text x="59.3" y="42.9">1uF</text>
<text x="175.1" y="74.8">C99</text>
<text x="186.7" y="74.8">C100</text>
<text x="247.5" y="77.6">PHONEJACK STEREO</text>
<text x="175.1" y="80.5">1uF</text>
<text x="186.7" y="80.5">1uF</text>
<text x="221.4" y="83.4">C101</text>
<text x="235.9" y="83.4">220uF</text>
<text x="53.5" y="86.3">R72</text>
<text x="65.1" y="86.3">22R</text>
<text x="221.4" y="89.2">C102</text>
<text x="235.9" y="89.2">220uF</text>
<text x="53.5" y="92.1">R73</text>
<text x="65.1" y="92.1">22R</text>
<text x="273.6" y="91.5">J6</text>
<text x="36.1" y="118.2">C103</text>
<text x="47.7" y="118.2">C104</text>
<text x="59.3" y="118.2">C105</text>
<text x="253.3" y="114.7">U9</text>
<text x="36.1" y="124">1uF</text>
<text x="47.7" y="124">2.2uF</text>
<text x="59.3" y="124">1uF</text>
<text x="198.3" y="124">C106</text>
<text x="207" y="124">C107</text>
<text x="218.6" y="121.1">R74</text>
<text x="227.2" y="121.1">10K/1%</text>
<text x="198.3" y="126.9">1uF</text>
<text x="207" y="126.9">100nF/16V</text>
<text x="253.3" y="132.7">3SM201HMT02A</text>
<text x="253.3" y="140.8">U10</text>
<text x="215.6" y="147.2">R75</text>
<text x="224.4" y="147.2">10K/1%</text>
<text x="198.3" y="150">C108</text>
<text x="198.3" y="152.9">1uF</text>
<text x="207" y="150">C109</text>
<text x="207" y="152.9">100nF/16V</text>
<text x="253.3" y="158.7">3SM201HMT02A</text>
<text x="221.4" y="169.1">TP9</text>
<text x="235.9" y="169.1">TP10</text>
<text x="24.5" y="176.1">R76</text>
<text x="24.5" y="179.6">10K/1%</text>
<text x="128.8" y="179">R77</text>
<text x="146.2" y="179">0R</text>
<text x="39" y="181.9">FB10</text>
<text x="84.8" y="184.8">R78</text>
<text x="24.5" y="187.7">R79</text>
<text x="24.5" y="191.1">10K/1%</text>
<text x="82.5" y="190.6">10K/1%</text>
</g>
<g font-size="2.6" fill="#f00">
<text x="30.3" y="52.7">4</text>
<text x="37.3" y="53">AUDIO_CLK</text>
<text x="164.1" y="51.6">ROUTP</text>
<text x="30.3" y="58.5">2</text>
<text x="35.9" y="58.8">SSIRxD0</text>
<text x="164.1" y="57.4">ROUTN</text>
<text x="30.3" y="64.3">2</text>
<text x="37.3" y="64.6">SSITxD0</text>
<text x="164.1" y="63.1">LOUTP</text>
<text x="30.3" y="70.1">2</text>
<text x="37.3" y="70.4">SSIWS0</text>
<text x="164.1" y="68.9">LOUTN</text>
<text x="30.3" y="75.9">2</text>
<text x="37.3" y="76.2">SSISCK0</text>
<text x="30.3" y="81.7">2</text>
<text x="35.9" y="82">Audio_IRQ</text>
<text x="210.5" y="83.4">LOUTP</text>
<text x="13" y="87.5">2,4,10,11,12</text>
<text x="31.5" y="87.8">P1_2_SCLK1</text>
<text x="210.5" y="89.2">ROUTP</text>
<text x="13" y="93.3">2,4,10,11,12</text>
<text x="30.1" y="93.6">P1_3_SDAT1</text>
<text x="158.3" y="91.7">DMIC_DOUT</text>
<text x="158.3" y="97.5">DMIC_CLK</text>
<text x="230.7" y="123.5">DMIC_CLK</text>
<text x="238.8" y="121.1">R0402</text>
<text x="230.7" y="126.4">DMIC_DOUT</text>
<text x="230.7" y="149.6">DMIC_CLK</text>
<text x="235.9" y="147.2">R0402</text>
<text x="230.7" y="152.5">DMIC_DOUT</text>
<text x="100.4" y="190.1">Audio_IRQ</text>
</g>
<g font-size="2.6" fill="#004080">
<text x="83.9" y="53.3">MCLK</text>
<text x="112.6" y="52.2" transform="rotate(-90 112.6 52.2)">DVDD</text>
<text x="121.3" y="52.1" transform="rotate(-90 121.3 52.1)">AVDD</text>
<text x="130" y="52.1" transform="rotate(-90 130 52.1)">PVDD</text>
<text x="138.4" y="53.3">ROUTP</text>
<text x="83.9" y="59.1">SDOUT</text>
<text x="104" y="55" transform="rotate(-90 104 55)">DVDDIO</text>
<text x="138.3" y="59.1">ROUTN</text>
<text x="83.9" y="64.9">SDIN</text>
<text x="138.9" y="64.9">LOUTP</text>
<text x="83.9" y="70.7">LRCLK</text>
<text x="138.7" y="70.7">LOUTN</text>
<text x="83.9" y="76.5">BCLK</text>
<text x="129.5" y="76.5">JACKSNS/AUX</text>
<text x="83.9" y="82.3">/IRQ</text>
<text x="142.1" y="82.3">LINL</text>
<text x="83.9" y="88.1">SCL</text>
<text x="141.6" y="88.1">LINR</text>
<text x="83.9" y="93.9">SDA</text>
<text x="122.5" y="93.9">MICLP/DIGMICDATA</text>
<text x="83.9" y="99.7">PREG</text>
<text x="124.2" y="99.7">MICLN/DIGMICCLK</text>
<text x="83.9" y="105.5">REF</text>
<text x="139.2" y="105.5">MICRP</text>
<text x="83.9" y="111.3">REG</text>
<text x="139" y="111.3">MICRN</text>
<text x="136.9" y="117.1">MICBIAS</text>
<text x="254.8" y="119.9">VDDGND</text>
<text x="83.9" y="122.8">NC1</text>
<text x="83.9" y="125.7">NC2</text>
<text x="254.8" y="125.7">CLK GND</text>
<text x="254.8" y="122.8">LR</text>
<text x="98.2" y="131.8" transform="rotate(-90 98.2 131.8)">EP</text>
<text x="109.8" y="131.8" transform="rotate(-90 109.8 131.8)">AGND</text>
<text x="121.3" y="131.8" transform="rotate(-90 121.3 131.8)">DGND</text>
<text x="132.9" y="131.8" transform="rotate(-90 132.9 131.8)">PGND</text>
<text x="254.8" y="128.6">DATA</text>
<text x="254.8" y="146">VDDGND</text>
<text x="254.8" y="148.9">LR</text>
<text x="254.8" y="154.7">DATA</text>
<text x="254.8" y="151.8">CLK GND</text>
</g>
<text font-size="2.5" x="180.9" y="196.3">Size</text>
<g font-size="2.1">
<text x="27.3" y="2.2">1</text>
<text x="61.6" y="2.2">2</text>
<text x="96" y="2.2">3</text>
<text x="130.4" y="2.2">4</text>
<text x="164.8" y="2.2">5</text>
<text x="199.2" y="2.2">6</text>
<text x="233.5" y="2.2">7</text>
<text x="267.9" y="2.2">8</text>
<text x="7.9" y="21.7">A</text>
<text x="285.9" y="21.7">A</text>
<text x="7.9" y="55.5">B</text>
<text x="285.9" y="55.5">B</text>
<text x="7.9" y="89.3">C</text>
<text x="285.9" y="89.3">C</text>
<text x="7.9" y="123.1">D</text>
<text x="285.9" y="123.1">D</text>
<text x="7.9" y="156.8">E</text>
<text x="285.9" y="156.8">E</text>
<text x="7.9" y="190.6">F</text>
<text x="285.9" y="190.6">F</text>
<text x="27.3" y="207.8">1</text>
<text x="61.6" y="207.8">2</text>
<text x="96" y="207.8">3</text>
<text x="130.4" y="207.8">4</text>
<text x="164.8" y="207.8">5</text>
<text x="199.2" y="207.8">6</text>
<text x="233.5" y="207.8">7</text>
<text x="267.9" y="207.8">8</text>
</g>
</svg>
